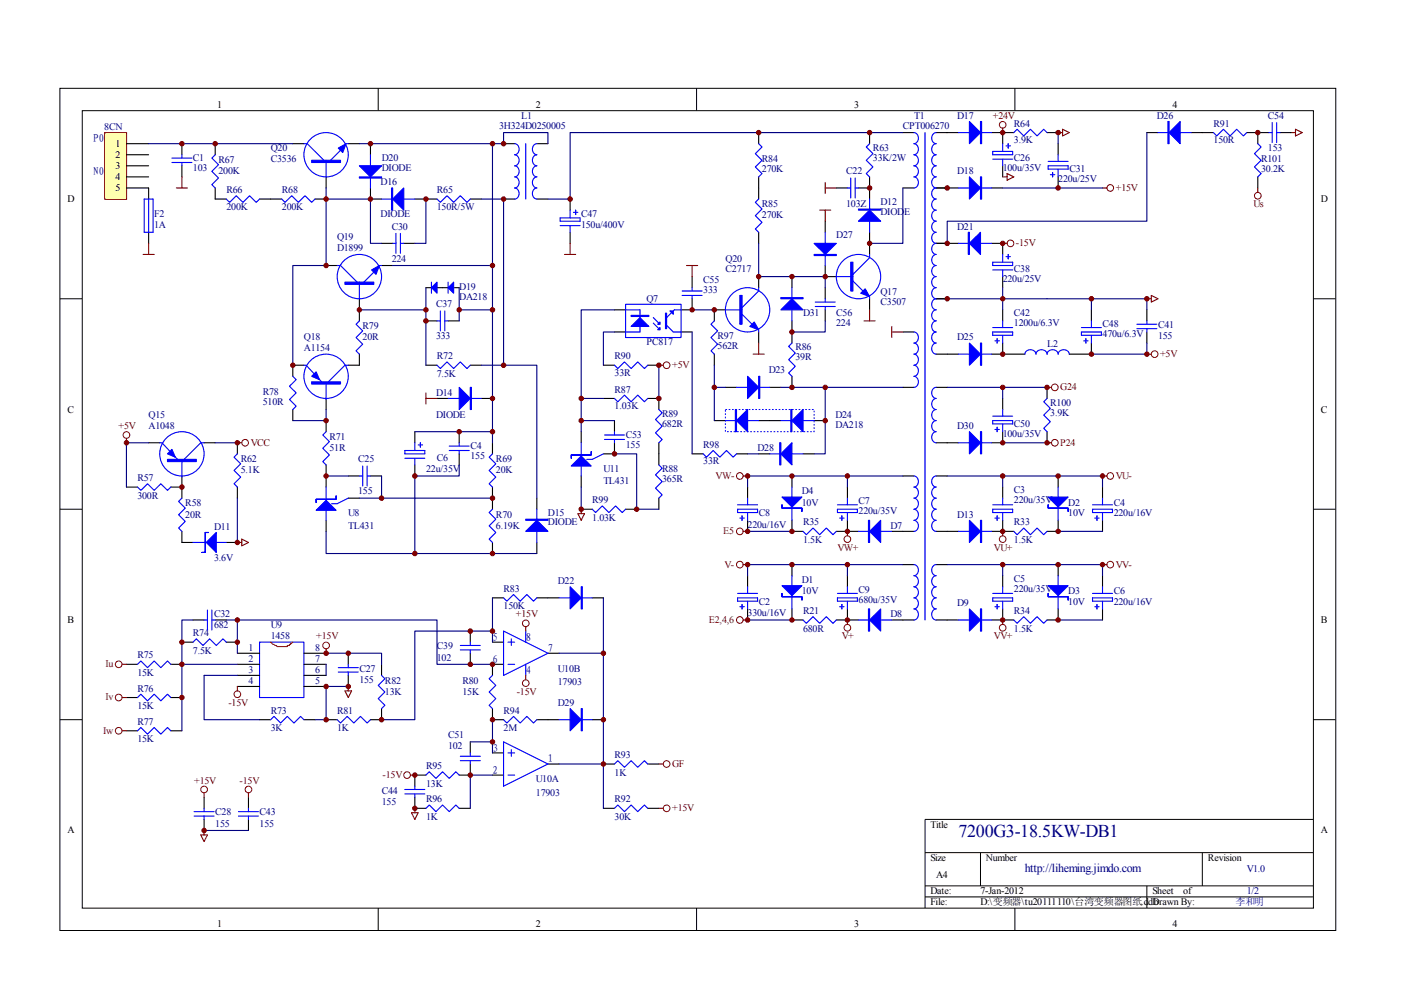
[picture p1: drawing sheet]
<svg xmlns="http://www.w3.org/2000/svg" width="297mm" height="210mm" viewBox="0 0 297 210" stroke-linecap="round" stroke-linejoin="round" font-family="sans-serif">
<g fill="none" stroke="#000" stroke-width=".21">
<path d="M12.7 18.7h270.5v178.6h-270.5zM80.2 18.7v4.7M147.7 18.7v4.7M215.2 18.7v4.7M17.4 23.5h261.1v169h-261.1zM12.7 63.3h4.7M278.4 63.3h4.7M12.7 108h4.7M278.4 108h4.7M12.7 152.6h4.7M278.4 152.6h4.7M278.4 173.7h-82.3v18.8"/>
<path d="M80.2 192.5v4.7M147.7 192.5v4.7M196.1 180.8h82.3M196.1 187.8h82.3M196.1 190.2h82.3M207.9 180.8v7M215.2 192.5v4.7M243.2 187.8v4.7M254.9 180.8v7"/>
</g>
<path d="M22.3 28.2h4.5v14.1h-4.5z" fill="#ffffb0"/>
<g fill="none" stroke="#800000" stroke-width=".21">
<path d="M22.2 28.1h4.6v14.2h-4.6z"/>
<circle cx="212.6" cy="26.5" r=".71"/>
<circle cx="235.4" cy="39.9" r=".7"/>
<circle cx="214.2" cy="51.6" r=".71"/>
<circle cx="266.7" cy="41.5" r=".71"/>
<circle cx="141.3" cy="77.4" r=".71"/>
<circle cx="244.8" cy="75.1" r=".71"/>
<circle cx="26.8" cy="92.2" r=".71"/>
<circle cx="52" cy="93.9" r=".71"/>
<circle cx="223.6" cy="82.1" r=".71"/>
<circle cx="223.6" cy="93.9" r=".7"/>
<circle cx="156.9" cy="112.7" r=".71"/>
<circle cx="156.9" cy="100.9" r=".7"/>
<circle cx="156.9" cy="119.7" r=".7"/>
<circle cx="179.7" cy="114.3" r=".71"/>
<circle cx="212.6" cy="114.3" r=".71"/>
<circle cx="235.4" cy="100.9" r=".7"/>
<circle cx="235.4" cy="119.7" r=".7"/>
<circle cx="69.1" cy="136.9" r=".71"/>
<circle cx="111.5" cy="132.2" r=".71"/>
<circle cx="156.9" cy="131.5" r=".7"/>
<circle cx="179.7" cy="133.1" r=".71"/>
<circle cx="212.6" cy="133.1" r=".71"/>
<circle cx="25.2" cy="140.8" r=".71"/>
<circle cx="25.2" cy="147.9" r=".71"/>
<circle cx="25.2" cy="154.9" r=".71"/>
<circle cx="50.3" cy="147.2" r=".71"/>
<circle cx="111.5" cy="144.8" r=".7"/>
<circle cx="43.3" cy="167.4" r=".71"/>
<circle cx="52.7" cy="167.4" r=".7"/>
<circle cx="86.3" cy="164.3" r=".71"/>
<circle cx="141.3" cy="162" r=".71"/>
<circle cx="141.3" cy="171.4" r=".71"/>
</g>
<g fill="none" stroke="#000" stroke-width=".23">
<path d="M26.8 30.5h4.7M26.8 32.8h4.7M26.8 35.2h4.7M26.8 37.5h4.7M26.8 39.9h4.7v2.3M38.6 30.5v2.3M38.6 35.2v2.3M45.6 30.5v2.3M45.6 39.9v2.3h2.4M62.1 30.5h2.3M69.1 37.5v2.4M73.8 30.5h2.4"/>
<path d="M78.5 39.9v2.3h2.4M78.5 30.5v2.3M106.8 30.5h2.3M113.8 30.5h2.4M160.9 28.1v2.4M160.9 37.5v4.7M177.3 39.9h2.4M182 39.9h2.4M184.4 28.1v2.4M184.4 37.5v4.7M191.4 39.9h2.4M191.4 28.1h2.4"/>
<path d="M198.5 39.9h4.7M198.5 28.1h4.7M210.2 39.9h2.4M210.2 28.1h4.7M212.6 28.1v2.4M212.6 35.2v2.3M222 28.1h2.3M224.3 30.5v2.3M224.3 37.5v2.4M243.2 28.1h2.3M252.6 28.1h4.7M264.3 28.1h4.7"/>
<path d="M266.7 28.1v2.4M266.7 37.5v2.4M271.4 28.1h2.3M31.5 49.3v2.3M55 42.2h4.7M66.8 42.2h2.3M69.1 56.3h2.4M80.9 56.3h2.3M80.9 51.6h2.3M85.6 51.6h2.4M88 42.2h4.7M99.7 42.2h2.4"/>
<path d="M106.8 42.2h2.3M113.8 42.2h2.4M120.9 42.2v2.4M120.9 49.3v2.3M146.7 58.6v2.4M160.9 49.3v2.3M160.9 58.6v2.4M167.9 58.6v2.4M175 56.3v2.3h2.3M175 46.9v2.4M184.4 49.3v4.6M198.5 51.6h4.7"/>
<path d="M210.2 51.6h2.4v2.3M212.6 58.6v2.4M64.4 77.4h-2.3v2.4M76.2 63.3v4.7M76.2 75.1v2.3h-2.4M90.3 77.4h2.4M90.3 61h1.2M90.3 68h2.4M92.7 61h2.3M95 68h2.4M96.2 61h1.2M99.7 77.4h2.4"/>
<path d="M127.9 77.4h2.4M130.3 70.4h2.3M130.3 65.7h2.3M137.3 77.4h2.4M144.4 70.4h2.3M146.7 63.3v2.4h-2.3M151.4 75.1v2.3M153.8 65.7h-2.4v2.3M160.9 70.4v2.3M167.9 68v4.7M167.9 79.8v2.3M175 61v2.3"/>
<path d="M175 65.7v2.3M184.4 63.3v2.4M191.4 70.4h2.4M198.5 63.3h2.3M198.5 75.1h4.7M210.2 75.1h7.1M212.6 65.7v2.3M212.6 72.7v2.4M231.4 72.7v2.4h-4.7M231.4 65.7v2.3M243.2 65.7v2.3M243.2 70.4v2.3"/>
<path d="M31.5 93.9h2.4M43.3 93.9h2.3M50.3 93.9v2.3M62.1 86.8v2.4M69.1 84.5v2.3M69.1 89.2v2.3M69.1 98.6v4.7M88 91.5v2.4M88 98.6v2.3M92.7 84.5h2.3M97.4 91.5v2.4M97.4 96.2v2.4"/>
<path d="M102.1 84.5h2.3M104.4 93.9v2.3M123.2 91.5v2.4M127.9 84.5h2.4M130.3 93.9v2.3h-2.4M130.3 89.2v2.3M137.3 84.5h2.4v2.3M139.7 93.9v4.7M146.7 96.2h2.4M151.4 89.2h2.4M153.8 82.1h2.4M156.2 96.2h2.3"/>
<path d="M160.9 89.2h4.7M160.9 96.2h2.3M163.2 82.1h2.4M170.3 96.2h2.3M172.6 89.2h2.4M191.4 82.1h2.4M198.5 82.1h2.3M198.5 93.9h4.7M212.6 91.5v2.4h-2.4M212.6 84.5v2.3M222 82.1v2.4M222 91.5v2.4"/>
<path d="M26.8 103.3h2.4M36.2 103.3h2.4M38.6 100.9v4.7M38.6 112.7v2.3h2.3M48 115h2.3M50.3 103.3v2.3M69.1 110.3v2.4M73.8 105.6h2.4M73.8 100.9h2.4M78.5 100.9h2.4M104.4 103.3v4.7M104.4 115v2.4"/>
<path d="M113.8 105.6v2.4M113.8 115v2.4M123.2 100.9v2.4M123.2 108h2.4M132.6 108h2.4M139.7 105.6v2.4M158.5 103.3v2.3M158.5 110.3v2.4M167.9 110.3v2.4h2.4M167.9 100.9v2.4M167.9 119.7v2.4M177.3 112.7h4.7"/>
<path d="M179.7 103.3v2.3M179.7 110.3v2.4M189.1 112.7h4.7M191.4 100.9h2.4M191.4 119.7h2.4M198.5 100.9h2.3M198.5 112.7h4.7M198.5 119.7h2.3M210.2 112.7h4.7M212.6 103.3v2.3M212.6 110.3v2.4M224.3 110.3v2.4h-2.3"/>
<path d="M224.3 100.9v2.4M224.3 119.7v2.4M233.8 103.3v2.3M233.8 110.3v2.4M38.6 136.2h2.3M40.9 131.5h2.4M45.6 131.5h2.4M48 136.2h2.3M50.3 138.5h4.7M64.4 138.5h4.7M73.8 138.5v2.4M99.7 133.8v2.4"/>
<path d="M99.7 138.5v2.4M104.4 136.2h2.4M104.4 126.8h2.4M113.8 126.8h4.7M116.2 138.5h2.3M125.6 126.8h2.3M158.5 122.1v2.3M158.5 129.1v2.4M167.9 129.1v2.4h2.4M177.3 131.5h4.7M179.7 122.1v2.3M179.7 129.1v2.4"/>
<path d="M189.1 131.5h4.7M198.5 131.5h4.7M210.2 131.5h4.7M212.6 122.1v2.3M212.6 129.1v2.4M224.3 129.1v2.4h-2.3M233.8 122.1v2.3M233.8 129.1v2.4M26.8 140.9h2.4M26.8 147.9h2.4M26.8 154.9h2.4M36.2 140.9h2.4"/>
<path d="M36.2 147.9h2.4M36.2 154.9h2.4M50.3 140.9h4.7M50.3 143.2h4.7M50.3 145.5h4.7M55 152.6h2.4M64.4 140.9h4.7M64.4 143.2h4.7M64.4 145.5h4.7M64.4 152.6h2.4M69.1 152.6h2.4M73.8 143.2v2.3"/>
<path d="M80.9 150.2v2.4h-2.4M80.9 140.9v2.3M99.7 157.3v2.3M104.4 150.2v2.4h2.4M104.4 159.6h2.4M106.8 140.9h-2.4v2.3M113.8 152.6h4.7M125.6 152.6h2.3M43.3 169v2.4M43.3 173.7v2.4M52.7 169v2.4M52.7 173.7v2.4"/>
<path d="M88 169v2.4h2.3M90.3 164.3h-2.3v2.4M97.4 171.4h2.3M99.7 162v2.3h-2.3M104.4 164.3h2.4M116.2 162h2.3M127.9 162h2.4M127.9 171.4h2.4M137.3 162h2.4M137.3 171.4h2.4"/>
</g>
<g fill="none" stroke="#00f" stroke-width=".23">
<path d="M36.4 33.5h4.3M36.4 34.5h4.3M38.6 32.8v.7M38.6 34.5v.7M45.6 32.8l-.7 .7 1.4 1.4-1.4 1.4 1.4 1.4-1.4 1.5 .7 .7M64.4 30.5h.7l3.6 3.5M69.1 34v3.5M72.2 31.9l-2.1 2.1M73.4 30.5h.4M78.5 32.8v7.1M109.1 30.5a1.2 1.2 0 0 1 1 1.1 1.2 1.2 0 0 1-1 1.2 1.2 1.2 0 0 1 1 1.2 1.2 1.2 0 0 1-1 1.2 1.2 1.2 0 0 1 1 1.1 1.2 1.2 0 0 1-1 1.2 1.2 1.2 0 0 1 1 1.2 1.2 1.2 0 0 1-1 1.2 1.2 1.2 0 0 1 1 1.1 1.2 1.2 0 0 1-1 1.2M111.5 30.5v11.7"/>
<path d="M113.8 30.5a1.21 1.21 0 0 0-.9 1.1 1.21 1.21 0 0 0 .9 1.2 1.2 1.2 0 0 0-.9 1.2 1.2 1.2 0 0 0 .9 1.2 1.2 1.2 0 0 0-.9 1.1 1.2 1.2 0 0 0 .9 1.2 1.2 1.2 0 0 0-.9 1.2 1.2 1.2 0 0 0 .9 1.2 1.2 1.2 0 0 0-.9 1.1 1.2 1.2 0 0 0 .9 1.2M160.9 30.5l.7 .7-1.5 1.4 1.5 1.4-1.5 1.4 1.5 1.4-.7 .7M179.7 39.9h.7M180.4 37.7v4.3M181.3 39.9h.7M181.3 37.7v4.3M184.4 30.5l-.7 .7 1.4 1.4-1.4 1.4 1.4 1.4-1.4 1.4 .7 .7M193.8 28.1a1.2 1.2 0 0 1 .9 1.2 1.2 1.2 0 0 1-.9 1.2 1.2 1.2 0 0 1 .9 1.1 1.2 1.2 0 0 1-.9 1.2 1.2 1.2 0 0 1 .9 1.2 1.2 1.2 0 0 1-.9 1.2 1.2 1.2 0 0 1 .9 1.1 1.2 1.2 0 0 1-.9 1.2 1.2 1.2 0 0 1 .9 1.2 1.2 1.2 0 0 1-.9 1.2M196.1 28.1v103.4M198.5 28.1a1.2 1.2 0 0 0-1 1.2 1.2 1.2 0 0 0 1 1.2 1.21 1.21 0 0 0-1 1.1 1.21 1.21 0 0 0 1 1.2 1.2 1.2 0 0 0-1 1.2 1.2 1.2 0 0 0 1 1.2 1.2 1.2 0 0 0-1 1.1 1.2 1.2 0 0 0 1 1.2 1.2 1.2 0 0 0-1 1.2 1.2 1.2 0 0 0 1 1.2 1.2 1.2 0 0 0-1 1.1 1.2 1.2 0 0 0 1 1.2 1.2 1.2 0 0 0-1 1.2 1.2 1.2 0 0 0 1 1.2 1.2 1.2 0 0 0-1 1.1 1.2 1.2 0 0 0 1 1.2 1.21 1.21 0 0 0-1 1.2 1.21 1.21 0 0 0 1 1.2 1.2 1.2 0 0 0-1 1.1 1.2 1.2 0 0 0 1 1.2 1.2 1.2 0 0 0-1 1.2 1.2 1.2 0 0 0 1 1.1 1.2 1.2 0 0 0-1 1.2 1.2 1.2 0 0 0 1 1.2 1.2 1.2 0 0 0-1 1.2 1.2 1.2 0 0 0 1 1.1 1.2 1.2 0 0 0-1 1.2 1.2 1.2 0 0 0 1 1.2 1.2 1.2 0 0 0-1 1.2 1.2 1.2 0 0 0 1 1.1 1.2 1.2 0 0 0-1 1.2 1.2 1.2 0 0 0 1 1.2M203.2 39.9h7M203.2 28.1h7"/>
<path d="M210.5 32.1h4.2v.7h-4.2zM210.5 33.7h4.2M212.6 30.5v1.6M212.6 33.7v1.5M213.3 30.9h.9M213.8 30.5v.9M214.9 28.1l.7-.7 1.5 1.4 1.4-1.4 1.4 1.4 1.4-1.4 .7 .7M222.2 35.2h4.3v.7h-4.3zM222.2 34.2h4.3M222.7 37h.9M223.2 36.6v.9M224.3 32.8v1.4"/>
<path d="M224.3 35.9v1.6M245.5 28.1h7.1M257.3 28.1l.7 .7 1.4-1.4 1.4 1.4 1.4-1.4 1.4 1.4 .7-.7M266.7 30.5l.7 .7-1.4 1.4 1.4 1.4-1.4 1.4 1.4 1.4-.7 .7M269 28.1h.7M269.7 26v4.2M270.7 28.1h.7M270.7 26v4.2M30.6 42.2h1.9v7.1h-1.9zM31.5 42.2v7.1M48 42.2l.7 .7 1.4-1.4 1.4 1.4 1.4-1.4 1.4 1.4 .7-.7M59.7 42.2l.7 .7 1.4-1.4 1.5 1.4 1.4-1.4 1.4 1.4 .7-.7"/>
<path d="M71.5 56.3h.7l3.5 3.5M76.2 59.8v3.5M79.3 57.7l-2.2 2.1M80.4 56.3h.5M80.9 42.2h7.1M83.2 51.6h.8M84 49.5v4.2M84.9 51.6h.7M84.9 49.5v4.2M91.5 59.8v2.4M92.7 42.2l.7 .7 1.4-1.4 1.4 1.4 1.4-1.4 1.4 1.4 .7-.7M95 59.8v2.4"/>
<path d="M118.8 46.2h4.2v.7h-4.2zM118.8 47.8h4.2M120.9 44.6v1.6M120.9 47.8v1.5M121.6 45h.9M122.1 44.6v.9M160.9 42.2l-.8 .7 1.5 1.4-1.5 1.4 1.5 1.4-1.5 1.4 .8 .8M175 49.3v7M177.3 58.6h3.5M180.8 59.6l2.2 2.1M184.4 53.9v.8l-3.6 3.5M184.4 42.2v7.1"/>
<path d="M203.2 51.6h7M210.5 55.6h4.2v.7h-4.2zM210.5 57.2h4.2M212.6 53.9v1.7M212.6 57.2v1.4M213.3 54.4h.9M213.8 53.9v1M62.1 79.8l.7 .7-1.4 1.4 1.4 1.4-1.4 1.4 1.4 1.4-.7 .7M64.4 77.4h.5l3.3 3.6M73.8 77.4h-.7l-3.5 3.6M76.2 68l-.7 .7 1.4 1.5-1.4 1.4 1.4 1.4-1.4 1.4 .7 .7M92.7 77.4l.7 .7 1.4-1.4 1.4 1.4 1.4-1.4 1.4 1.4 .7-.7"/>
<path d="M92.7 68h.7M93.4 65.9v4.3M94.3 68h.7M94.3 65.9v4.3M130.3 77.4l.7 .7 1.4-1.4 1.4 1.4 1.4-1.4 1.4 1.4 .7-.7M132.6 64.5h11.8v7.1h-11.8zM132.6 65.7h3.1v4.7h-3.1M138.5 67.3l1.4 1.4M138.5 68.5l1.4 1.4M141.3 69l1.4 1.4h1.7M144.4 65.7h-1.4l-1.7 1.6M144.6 62.6h4.3"/>
<path d="M144.6 61.7h4.3M146.7 61v.7M146.7 62.6v.7M151.4 68l-.7 .7 1.5 1.5-1.5 1.4 1.5 1.4-1.5 1.4 .7 .7M153.8 65.7h3.5M157.3 66.6l2.1 2.1M160.9 61v.7l-3.6 3.5M160.9 69.9v.5M167.9 72.7l-.7 .7 1.4 1.5-1.4 1.4 1.4 1.4-1.4 1.4 .7 .7M167.9 61v7M172.8 64h4.3M172.8 65h4.3"/>
<path d="M175 63.3v.7M175 65v.7M184.4 62.9v.4M193.8 70.4a1.2 1.2 0 0 1 .9 1.2 1.2 1.2 0 0 1-.9 1.1 1.2 1.2 0 0 1 .9 1.2 1.2 1.2 0 0 1-.9 1.2 1.2 1.2 0 0 1 .9 1.2 1.2 1.2 0 0 1-.9 1.1 1.2 1.2 0 0 1 .9 1.2 1.2 1.2 0 0 1-.9 1.2 1.2 1.2 0 0 1 .9 1.2 1.2 1.2 0 0 1-.9 1.1M198.5 65.7a1.2 1.2 0 0 0-1 1.2 1.2 1.2 0 0 0 1 1.1 1.2 1.2 0 0 0-1 1.2 1.2 1.2 0 0 0 1 1.2 1.2 1.2 0 0 0-1 1.2 1.2 1.2 0 0 0 1 1.1 1.2 1.2 0 0 0-1 1.2 1.2 1.2 0 0 0 1 1.2M203.2 75.1h7M210.5 70.4h4.2v.7h-4.2zM210.5 69.5h4.2M210.9 72.3h1M211.4 71.8v.9M212.6 68v1.5M212.6 71.1v1.6"/>
<path d="M217.3 75.1a1.21 1.21 0 0 1 1.2-.9 1.21 1.21 0 0 1 1.1 .9 1.21 1.21 0 0 1 1.2-.9 1.21 1.21 0 0 1 1.2 .9 1.2 1.2 0 0 1 1.2-.9 1.2 1.2 0 0 1 1.1 .9 1.21 1.21 0 0 1 1.2-.9 1.21 1.21 0 0 1 1.2 .9M229.3 70.4h4.2v.7h-4.2zM229.3 69.5h4.2M229.8 72.3h.9M230.2 71.8v.9M231.4 68v1.5M231.4 71.1v1.6M241 68.7h4.3M241 69.7h4.3M243.2 68v.7M243.2 69.7v.7M33.9 93.9h.4l3.3 3.5"/>
<path d="M38.6 97.9v3.3M43.3 93.9h-.7l-3.6 3.5M50.3 96.2l-.7 .7 1.4 1.4-1.4 1.4 1.4 1.5-1.4 1.4 .7 .7M69.1 91.5l-.7 .7 1.4 1.4-1.4 1.5 1.4 1.4-1.4 1.4 .7 .7M69.1 81.4v3.3M76.9 98.8v4.2M77.8 98.8v4.2M85.8 95.5h4.3v.7h-4.3zM85.8 97.2h4.3M88 93.9v1.6M88 97.2v1.4M88.7 94.3h.9"/>
<path d="M89.1 93.9v.9M95 84.5h7.1M95.2 95.5h4.3M95.2 94.6h4.3M97.4 93.9v.7M97.4 95.5v.7M104.4 96.2l-.7 .7 1.4 1.4-1.4 1.4 1.4 1.5-1.4 1.4 .7 .7M123.2 93.9v7M127.9 96.2l-2.3 1.2h-1.2M128.2 93.2h4.2M128.2 92.2h4.2M130.3 84.5l.7 .7 1.4-1.4 1.4 1.4 1.4-1.4 1.4 1.4 .7-.7"/>
<path d="M130.3 91.5v.7M130.3 93.2v.7M139.7 86.8l.7 .7-1.4 1.4 1.4 1.5-1.4 1.4 1.4 1.4-.7 .7M139.7 98.6l.7 .7-1.4 1.4 1.4 1.4-1.4 1.4 1.4 1.4-.7 .7M149.1 96.2l.7 .7 1.4-1.4 1.4 1.4 1.4-1.4 1.4 1.4 .8-.7M153.8 89.2h7.1M156.2 82.1h7M163.2 96.2h7.1M165.6 89.2h7M198.5 82.1a1.2 1.2 0 0 0-1 1.2 1.2 1.2 0 0 0 1 1.2 1.2 1.2 0 0 0-1 1.2 1.2 1.2 0 0 0 1 1.1 1.2 1.2 0 0 0-1 1.2 1.2 1.2 0 0 0 1 1.2 1.2 1.2 0 0 0-1 1.2 1.2 1.2 0 0 0 1 1.1 1.2 1.2 0 0 0-1 1.2 1.2 1.2 0 0 0 1 1.2M203.2 93.9h7M210.5 89.2h4.2v.7h-4.2z"/>
<path d="M210.5 88.2h4.2M210.9 91.1h1M211.4 90.6v.9M212.6 86.8v1.4M212.6 89.9v1.6M222 84.5l-.7 .7 1.4 1.4-1.4 1.4 1.4 1.4-1.4 1.4 .7 .7M29.2 103.3l.7 .7 1.4-1.4 1.4 1.4 1.4-1.4 1.4 1.4 .7-.7M38.6 105.6l-.7 .7 1.4 1.4-1.4 1.4 1.4 1.5-1.4 1.4 .7 .7M40.9 115h7.1M69.1 103.3v7M73.8 105.6l-2.3 1.2h-1.2M76.2 100.9h.7"/>
<path d="M77.8 100.9h.7M104.4 108l-.7 .7 1.4 1.4-1.4 1.4 1.4 1.4-1.4 1.4 .7 .7M113.8 108v7M125.6 108l.7 .7 1.4-1.4 1.4 1.4 1.4-1.4 1.4 1.4 .7-.7M156.4 107h4.2M156.4 108h4.2v.7h-4.2zM156.9 109.8h.9M157.3 109.4v.9M158.5 105.6v1.4M158.5 108.7v1.6M167.9 103.3v7M170.3 112.7l.7 .7 1.4-1.4 1.4 1.4 1.4-1.4 1.4 1.4 .7-.7"/>
<path d="M177.6 107h4.2M177.6 108h4.2v.7h-4.2zM178 109.8h1M178.5 109.4v.9M179.7 105.6v1.4M179.7 108.7v1.6M182 112.7h7.1M193.8 119.7a1.2 1.2 0 0 1 .9 1.2 1.2 1.2 0 0 1-.9 1.2 1.2 1.2 0 0 1 .9 1.1 1.2 1.2 0 0 1-.9 1.2 1.2 1.2 0 0 1 .9 1.2 1.2 1.2 0 0 1-.9 1.2M193.8 100.9a1.2 1.2 0 0 1 .9 1.2 1.2 1.2 0 0 1-.9 1.2 1.2 1.2 0 0 1 .9 1.1 1.2 1.2 0 0 1-.9 1.2 1.2 1.2 0 0 1 .9 1.2 1.2 1.2 0 0 1-.9 1.2 1.2 1.2 0 0 1 .9 1.1 1.2 1.2 0 0 1-.9 1.2 1.2 1.2 0 0 1 .9 1.2 1.2 1.2 0 0 1-.9 1.2M198.5 100.9a1.2 1.2 0 0 0-1 1.2 1.2 1.2 0 0 0 1 1.2 1.2 1.2 0 0 0-1 1.1 1.2 1.2 0 0 0 1 1.2 1.2 1.2 0 0 0-1 1.2 1.2 1.2 0 0 0 1 1.2 1.21 1.21 0 0 0-1 1.1 1.21 1.21 0 0 0 1 1.2 1.2 1.2 0 0 0-1 1.2 1.2 1.2 0 0 0 1 1.2M198.5 119.7a1.2 1.2 0 0 0-1 1.2 1.2 1.2 0 0 0 1 1.2 1.2 1.2 0 0 0-1 1.1 1.2 1.2 0 0 0 1 1.2 1.2 1.2 0 0 0-1 1.2 1.2 1.2 0 0 0 1 1.2M203.2 112.7h7"/>
<path d="M210.5 108h4.2v.7h-4.2zM210.5 107h4.2M210.9 109.8h1M211.4 109.4v.9M212.6 105.6v1.4M212.6 108.7v1.6M214.9 112.7l.7 .7 1.5-1.4 1.4 1.4 1.4-1.4 1.4 1.4 .7-.7M224.3 103.3v7M231.6 107h4.3M231.6 108h4.3v.7h-4.3zM232.1 109.8h.9M232.6 109.4v.9"/>
<path d="M233.8 105.6v1.4M233.8 108.7v1.6M40.9 136.2l.7-.8 1.4 1.5 1.4-1.5 1.5 1.5 1.4-1.5 .7 .8M43.3 131.5h.7M44 129.3v4.3M44.9 131.5h.7M44.9 129.3v4.3M55 136.2h9.4v11.7h-9.4zM97.6 136.9h4.2M97.6 137.8h4.2M99.7 136.2v.7M99.7 137.8v.7"/>
<path d="M106.8 126.8l.7 .7 1.4-1.4 1.4 1.4 1.4-1.4 1.4 1.4 .7-.7M106.8 133.8l9.4 4.7-9.4 4.7zM107.7 136.2h1.4M108.4 135.4v1.5M111.5 133.8v2.4M118.5 126.8h7.1M156.4 125.8h4.2M156.4 126.8h4.2v.7h-4.2zM156.9 128.6h.9M157.3 128.2v.9M158.5 124.4v1.4M158.5 127.5v1.6"/>
<path d="M167.9 122.1v7M170.3 131.5l.7 .7 1.4-1.4 1.4 1.4 1.4-1.4 1.4 1.4 .7-.7M177.6 125.8h4.2M177.6 126.8h4.2v.7h-4.2zM178 128.6h1M178.5 128.2v.9M179.7 124.4v1.4M179.7 127.5v1.6M182 131.5h7.1M193.8 126.8a1.2 1.2 0 0 1 .9 1.1 1.2 1.2 0 0 1-.9 1.2 1.2 1.2 0 0 1 .9 1.2 1.2 1.2 0 0 1-.9 1.2M198.5 126.8a1.2 1.2 0 0 0-1 1.1 1.2 1.2 0 0 0 1 1.2 1.2 1.2 0 0 0-1 1.2 1.2 1.2 0 0 0 1 1.2M203.2 131.5h7"/>
<path d="M210.5 126.8h4.2v.7h-4.2zM210.5 125.8h4.2M210.9 128.6h1M211.4 128.2v.9M212.6 124.4v1.4M212.6 127.5v1.6M214.9 131.5l.7 .7 1.5-1.4 1.4 1.4 1.4-1.4 1.4 1.4 .7-.7M224.3 122.1v7M231.6 125.8h4.3M231.6 126.8h4.3v.7h-4.3zM232.1 128.6h.9M232.6 128.2v.9"/>
<path d="M233.8 124.4v1.4M233.8 127.5v1.6M29.2 140.9l.7-.8 1.4 1.5 1.4-1.5 1.4 1.5 1.4-1.5 .7 .8M29.2 147.9l.7-.7 1.4 1.4 1.4-1.4 1.4 1.4 1.4-1.4 .7 .7M29.2 154.9l.7-.7 1.4 1.4 1.4-1.4 1.4 1.4 1.4-1.4 .7 .7M57.4 152.6l.7-.7 1.4 1.4 1.4-1.4 1.4 1.4 1.4-1.4 .7 .7M71.5 152.6l.7 .7 1.4-1.4 1.4 1.4 1.4-1.4 1.4 1.4 .7-.7M71.7 142.5h4.3M71.7 141.6h4.3M73.8 140.9v.7M73.8 142.5v.7M80.9 143.2l.7 .7-1.4 1.4 1.4 1.4-1.4 1.4 1.4 1.4-.7 .7"/>
<path d="M99.7 159.6v.7M104.4 143.2l-.7 .7 1.4 1.4-1.4 1.4 1.4 1.4-1.4 1.4 .7 .7M106.8 152.6l.7 .7 1.4-1.4 1.4 1.4 1.4-1.4 1.4 1.4 .7-.7M106.8 157.3l9.4 4.7-9.4 4.7zM107.7 140.9h1.4M107.7 159.6h1.4M108.4 158.9v1.4M111.5 140.9v2.3M118.5 152.6h7.1M41.2 173h4.2M41.2 172.1h4.2M43.3 171.4v.7"/>
<path d="M43.3 173v.7M50.6 173h4.2M50.6 172.1h4.2M52.7 171.4v.7M52.7 173v.7M85.8 168.3h4.3M85.8 167.4h4.3M88 166.7v.7M88 168.3v.7M90.3 164.3l.7-.7 1.4 1.4 1.4-1.4 1.4 1.4 1.5-1.4 .7 .7M90.3 171.4l.7-.7 1.4 1.4 1.4-1.4 1.4 1.4 1.5-1.4 .7 .7M97.6 160.3h4.2"/>
<path d="M97.6 161.3h4.2M99.7 161.3v.7M107.7 164.3h1.4M130.3 162l.7-.7 1.4 1.4 1.4-1.4 1.4 1.4 1.4-1.4 .7 .7M130.3 171.4l.7-.7 1.4 1.4 1.4-1.4 1.4 1.4 1.4-1.4 .7 .7"/>
<circle cx="69.1" cy="32.8" r="4.7"/>
<circle cx="76.2" cy="58.6" r="4.7"/>
<circle cx="182" cy="58.6" r="4.7"/>
<circle cx="69.1" cy="79.8" r="4.7"/>
<circle cx="158.5" cy="65.7" r="4.7"/>
<circle cx="38.6" cy="96.2" r="4.7"/>
</g>
<g fill="#00f" stroke="#00f" stroke-width=".23">
<path d="M71.7 31.4l1.7-.9-.7 1.8z"/>
<path d="M78.8 57.2l1.6-.9-.7 1.9z"/>
<path d="M67 78.8l.7 1.7-1.6-.7z"/>
<path d="M76.2 35.2h4.7l-2.4 2.3z"/>
<path d="M85.6 39.9v4.7l-2.4-2.4z"/>
<path d="M67 108.2l2.1-2.1 2.2 2.1z"/>
<path d="M95 61l1.2-1.2v2.4z"/>
<path d="M91.5 61l1.2-1.2v2.4z"/>
<path d="M111.5 112.7l2.3-2.4 2.4 2.4z"/>
<path d="M97.4 82.1l2.3 2.4-2.3 2.3z"/>
<path d="M182.5 62.2l.9-1 1 1.7z"/>
<path d="M159 69.2l.9-.9 1 1.6z"/>
<path d="M182 46.9l2.4-2.3 2.3 2.3z"/>
<path d="M172.6 51.6h4.7l-2.3 2.3z"/>
<path d="M158.5 86.8v4.7l-2.3-2.3z"/>
<path d="M165.6 65.7l2.3-2.4 2.4 2.4z"/>
<path d="M170.3 86.8v4.7l-2.4-2.3z"/>
<path d="M158.5 79.8l2.4 2.3-2.4 2.4z"/>
<path d="M165.6 96.2l2.3-2.3v4.7z"/>
<path d="M135.7 67.3l1.9 1.9h-3.8z"/>
<path d="M139.5 69.9l.4-.4v.4z"/>
<path d="M139.9 68.3v.4h-.4z"/>
<path d="M142 65.9h.7v.7z"/>
<path d="M121.1 98.8l2.1-2.1 2.1 2.1z"/>
<path d="M184.4 112.7l2.3-2.4v4.7z"/>
<path d="M184.4 131.5l2.3-2.4v4.7z"/>
<path d="M205.5 25.8l2.4 2.3-2.4 2.4z"/>
<path d="M205.5 37.5l2.4 2.4-2.4 2.3z"/>
<path d="M205.5 72.7l2.4 2.4-2.4 2.3z"/>
<path d="M205.5 51.6l2.4-2.3v4.6z"/>
<path d="M205.5 91.5l2.4 2.4-2.4 2.3z"/>
<path d="M205.5 110.3l2.4 2.4-2.4 2.3z"/>
<path d="M205.5 129.1l2.4 2.4-2.4 2.3z"/>
<path d="M247.9 28.1l2.3-2.3v4.7z"/>
<path d="M165.8 105.4h4.2l-2.1 2.1z"/>
<path d="M165.8 124.2h4.2l-2.1 2.1z"/>
<path d="M222.2 105.4h4.3l-2.2 2.1z"/>
<path d="M222.2 124.2h4.3l-2.2 2.1z"/>
<path d="M36.4 95.3l.8 1.6-1.7-.7z"/>
<path d="M43.7 115l2.2-2.1v4.2z"/>
<path d="M120.9 124.4l2.3 2.4-2.3 2.3z"/>
<path d="M120.9 150.2l2.3 2.4-2.3 2.3z"/>
<path d="M66.1 34h6.1v.5h-6.1z" fill-rule="evenodd"/>
<path d="M73.1 59.8h6.2v.5h-6.2z" fill-rule="evenodd"/>
<path d="M66.1 81h6.1v.4h-6.1z" fill-rule="evenodd"/>
<path d="M76.2 37.5h4.7v.2h-4.7z" fill-rule="evenodd"/>
<path d="M83 39.9h.2v4.7h-.2z" fill-rule="evenodd"/>
<path d="M67 105.9v.7v-.7h4.3v-.8v.8z" fill-rule="evenodd"/>
<path d="M111.5 110.1h4.7v.2h-4.7z" fill-rule="evenodd"/>
<path d="M99.7 82.1h.2v4.7h-.2z" fill-rule="evenodd"/>
<path d="M180.4 55.6h.4v6.1h-.4z" fill-rule="evenodd"/>
<path d="M156.9 62.6h.4v6.1h-.4z" fill-rule="evenodd"/>
<path d="M182 44.3h4.7v.3h-4.7z" fill-rule="evenodd"/>
<path d="M172.6 53.9h4.7v.3h-4.7z" fill-rule="evenodd"/>
<path d="M155.9 86.8h.3v4.7h-.3z" fill-rule="evenodd"/>
<path d="M165.6 63.1h4.7v.2h-4.7z" fill-rule="evenodd"/>
<path d="M167.7 86.8h.2v4.7h-.2z" fill-rule="evenodd"/>
<path d="M160.9 79.8h.2v4.7h-.2z" fill-rule="evenodd"/>
<path d="M165.3 93.9h.3v4.7h-.3z" fill-rule="evenodd"/>
<path d="M133.8 66.9h3.8v.2h-3.8z" fill-rule="evenodd"/>
<path d="M141.1 66.4h.2v3.3h-.2z" fill-rule="evenodd"/>
<path d="M121.1 96.5v.7v-.7h4.2v-.7v.7z" fill-rule="evenodd"/>
<path d="M184.1 110.3h.3v4.7h-.3z" fill-rule="evenodd"/>
<path d="M184.1 129.1h.3v4.7h-.3z" fill-rule="evenodd"/>
<path d="M207.9 25.8h.2v4.7h-.2z" fill-rule="evenodd"/>
<path d="M207.9 37.5h.2v4.7h-.2z" fill-rule="evenodd"/>
<path d="M207.9 72.7h.2v4.7h-.2z" fill-rule="evenodd"/>
<path d="M205.3 49.3h.2v4.6h-.2z" fill-rule="evenodd"/>
<path d="M207.9 91.5h.2v4.7h-.2z" fill-rule="evenodd"/>
<path d="M207.9 110.3h.2v4.7h-.2z" fill-rule="evenodd"/>
<path d="M207.9 129.1h.2v4.7h-.2z" fill-rule="evenodd"/>
<path d="M247.6 25.8h.3v4.7h-.3z" fill-rule="evenodd"/>
<path d="M165.8 107v.7h4.2v.7v-.7h-4.2z" fill-rule="evenodd"/>
<path d="M165.8 125.8v.7h4.2v.7v-.7h-4.2z" fill-rule="evenodd"/>
<path d="M222.2 107v.7h4.3v.7v-.7h-4.3z" fill-rule="evenodd"/>
<path d="M222.2 125.8v.7h4.3v.7v-.7h-4.3z" fill-rule="evenodd"/>
<path d="M35.5 97.4h6.1v.5h-6.1z" fill-rule="evenodd"/>
<path d="M43.5 112.9h.7h-.7v4.2h-.7h.7z" fill-rule="evenodd"/>
<path d="M123.2 124.4h.3v4.7h-.3z" fill-rule="evenodd"/>
<path d="M123.2 150.2h.3v4.7h-.3z" fill-rule="evenodd"/>
</g>
<g fill="none" stroke="#000080" stroke-width=".23">
<path d="M31.5 30.5h30.6M69.1 39.9v2.3h9.4v9.4h2.4M76.2 30.5h30.6v-2.4h9.4v2.4M104.4 30.5v25.8h-21.2M191.4 28.1h-70.5v14.1h-4.7M191.4 39.9v11.7h-7M212.6 39.9h21.2M224.3 28.1v2.4M243.2 28.1v18.8h-42.4v4.7M69.1 42.2v14.1h-7v21.1M90.3 42.2v9.4h-2.3M102.1 42.2h4.7v35.2h-4.7"/>
<path d="M104.4 56.3v9.4h-7M160.9 51.6v7h14.1v2.4M76.2 65.7h14.1M90.3 61v16.4M97.4 61v7M104.4 65.7v28.2M106.8 77.4h7v28.2M130.3 70.4h-2.4v7M130.3 65.7h-7.1v25.8M139.7 77.4v7.1M146.7 65.7h4.7M146.7 70.4v25.8"/>
<path d="M151.4 77.4v11.8M175 68v2.4h-7.1M200.8 63.3h42.4v2.4M212.6 61v4.7M231.4 63.3v2.4M243.2 72.7v2.4h-11.8M31.5 93.9h-4.7v9.4M45.6 93.9h4.7M69.1 86.8v2.4h-7M88 91.5h16.4M97.4 98.6v2.3h-9.4v16.5M123.2 84.5h4.7"/>
<path d="M123.2 89.2h7.1M130.3 96.2h4.7v11.8h4.7M151.4 82.1h2.4M158.5 96.2h2.4M165.6 82.1h25.8M175 82.1v14.1h-2.4M200.8 82.1h21.2M212.6 93.9h9.4M212.6 82.1v2.4M50.3 105.6v9.4M69.1 112.7v4.7h44.7M69.1 100.9h4.7"/>
<path d="M76.2 105.6h28.2M80.9 100.9v4.7M123.2 103.3v4.7M158.5 112.7h9.4M179.7 100.9h-21.2v2.4M179.7 119.7h-21.2v2.4M191.4 100.9h-11.7v2.4M191.4 119.7h-11.7v2.4M200.8 100.9h11.8v2.4M200.8 119.7h11.8v2.4M212.6 119.7h21.2v2.4M212.6 100.9h21.2v2.4"/>
<path d="M224.3 112.7h9.5M40.9 131.5h-2.3v9.4M48 131.5h2.3v7M50.3 131.5h42.4v9.4h11.7M69.1 138.5h11.8v2.4M104.4 133.8h-16.4v18.8h-7.1M104.4 126.8v9.4M127.9 138.5v23.5h-9.4M127.9 126.8v11.7h-9.4M158.5 131.5h9.4M224.3 131.5h9.5M38.6 140.9h11.7"/>
<path d="M38.6 140.9v14M50.3 143.2h-7v9.4h11.7M69.1 140.9v2.3M73.8 145.5h-4.7v7.1h-2.3M99.7 157.3h4.7v2.3M104.4 152.6v4.7M43.3 176.1h9.4M104.4 164.3h-4.7v7.1M127.9 162v9.4"/>
</g>
<g fill="none" stroke="#800000" stroke-width=".23">
<path d="M37.4 39.9h2.3M38.6 37.5v2.4M175 39.9h2.3M175 38.7v2.3M212.6 27.2v.9M212.6 37.5h.9M213.5 36.8l1.4 .7-1.4 .7zM224.3 28.1h1M225.3 27.4l1.4 .7-1.4 .7zM233.8 39.9h.9M266.7 39.9v.9M273.7 28.1h1"/>
<path d="M274.7 27.4l1.4 .7-1.4 .7zM30.3 53.9h2.4M31.5 51.6v2.3M119.7 53.9h2.4M120.9 51.6v2.3M145.6 56.3h2.3M146.7 56.3v2.3M173.8 44.6h2.3M175 44.6v2.3M212.6 51.6h.9M139.7 77.4h.9M159.7 75.1h2.3"/>
<path d="M160.9 72.7v2.4M183.2 68h2.3M184.4 65.7v2.3M189.1 69.2v2.4M189.1 70.4h2.3M243.2 75.1h.9M243.2 63.3h.9M244.1 62.6l1.4 .7-1.4 .7zM26.8 92.9v1M50.3 93.9h1M90.3 83.3v2.4M90.3 84.5h2.4"/>
<path d="M222 93.9h.9M222 82.1h.9M50.3 115h1M51.3 114.3l1.4 .7-1.4 .7zM122.5 108.9h1.4l-.7 1.4zM123.2 108v.9M157.6 100.9h.9M157.6 119.7h.9M157.6 112.7h.9M179.7 112.7v.9M212.6 112.7v.9M233.8 100.9h.9"/>
<path d="M233.8 119.7h.9M69.1 137.6v.9M111.5 132.9v.9M157.6 131.5h.9M179.7 131.5v.9M212.6 131.5v.9M25.9 140.9h.9M25.9 147.9h.9M25.9 154.9h.9M50.3 145.5v1M73.1 146.5h1.4l-.7 1.4zM73.8 145.5v1"/>
<path d="M111.5 143.2v.9M42.6 177h1.4l-.7 1.4zM43.3 168.1v.9M43.3 176.1v.9M52.7 168.1v.9M87 164.3h1M87.2 172.3h1.5l-.7 1.4zM88 171.4v.9M139.7 171.4h.9M139.7 162h.9"/>
</g>
<g fill="#800000" stroke="#800000" stroke-width=".21">
<circle cx="76.2" cy="65.7" r=".47"/>
<circle cx="69.1" cy="56.3" r=".47"/>
<circle cx="62.1" cy="77.4" r=".47"/>
<circle cx="45.6" cy="30.5" r=".47"/>
<circle cx="69.1" cy="42.2" r=".47"/>
<circle cx="104.4" cy="117.4" r=".47"/>
<circle cx="104.4" cy="105.6" r=".47"/>
<circle cx="69.1" cy="100.9" r=".47"/>
<circle cx="69.1" cy="89.2" r=".47"/>
<circle cx="106.8" cy="30.5" r=".47"/>
<circle cx="106.8" cy="42.2" r=".47"/>
<circle cx="38.6" cy="30.5" r=".47"/>
<circle cx="78.5" cy="30.5" r=".47"/>
<circle cx="78.5" cy="42.2" r=".47"/>
<circle cx="90.3" cy="42.2" r=".47"/>
<circle cx="104.4" cy="56.3" r=".47"/>
<circle cx="104.4" cy="30.5" r=".47"/>
<circle cx="90.3" cy="68" r=".47"/>
<circle cx="90.3" cy="65.7" r=".47"/>
<circle cx="97.4" cy="65.7" r=".47"/>
<circle cx="104.4" cy="65.7" r=".47"/>
<circle cx="106.8" cy="77.4" r=".47"/>
<circle cx="80.9" cy="105.6" r=".47"/>
<circle cx="104.4" cy="84.5" r=".47"/>
<circle cx="88" cy="100.9" r=".47"/>
<circle cx="97.4" cy="91.5" r=".47"/>
<circle cx="104.4" cy="91.5" r=".47"/>
<circle cx="88" cy="117.4" r=".47"/>
<circle cx="200.8" cy="39.9" r=".47"/>
<circle cx="200.8" cy="63.3" r=".47"/>
<circle cx="175" cy="58.6" r=".47"/>
<circle cx="184.4" cy="51.6" r=".47"/>
<circle cx="151.4" cy="65.7" r=".47"/>
<circle cx="160.9" cy="58.6" r=".47"/>
<circle cx="184.4" cy="39.9" r=".47"/>
<circle cx="167.9" cy="70.4" r=".47"/>
<circle cx="167.9" cy="58.6" r=".47"/>
<circle cx="175" cy="89.2" r=".47"/>
<circle cx="184.4" cy="28.1" r=".47"/>
<circle cx="160.9" cy="28.1" r=".47"/>
<circle cx="167.9" cy="82.1" r=".47"/>
<circle cx="146.7" cy="65.7" r=".47"/>
<circle cx="175" cy="82.1" r=".47"/>
<circle cx="151.4" cy="82.1" r=".47"/>
<circle cx="130.3" cy="96.2" r=".47"/>
<circle cx="139.7" cy="77.4" r=".47"/>
<circle cx="139.7" cy="84.5" r=".47"/>
<circle cx="123.2" cy="108" r=".47"/>
<circle cx="123.2" cy="84.5" r=".47"/>
<circle cx="123.2" cy="89.2" r=".47"/>
<circle cx="179.7" cy="112.7" r=".47"/>
<circle cx="179.7" cy="131.5" r=".47"/>
<circle cx="212.6" cy="28.1" r=".47"/>
<circle cx="212.6" cy="93.9" r=".47"/>
<circle cx="212.6" cy="112.7" r=".47"/>
<circle cx="212.6" cy="131.5" r=".47"/>
<circle cx="222" cy="93.9" r=".47"/>
<circle cx="222" cy="82.1" r=".47"/>
<circle cx="233.8" cy="100.9" r=".47"/>
<circle cx="233.8" cy="119.7" r=".47"/>
<circle cx="158.5" cy="100.9" r=".47"/>
<circle cx="158.5" cy="119.7" r=".47"/>
<circle cx="224.3" cy="39.9" r=".47"/>
<circle cx="224.3" cy="28.1" r=".47"/>
<circle cx="212.6" cy="82.1" r=".47"/>
<circle cx="179.7" cy="100.9" r=".47"/>
<circle cx="179.7" cy="119.7" r=".47"/>
<circle cx="212.6" cy="100.9" r=".47"/>
<circle cx="212.6" cy="119.7" r=".47"/>
<circle cx="212.6" cy="63.3" r=".47"/>
<circle cx="167.9" cy="131.5" r=".47"/>
<circle cx="167.9" cy="112.7" r=".47"/>
<circle cx="167.9" cy="100.9" r=".47"/>
<circle cx="167.9" cy="119.7" r=".47"/>
<circle cx="158.5" cy="112.7" r=".47"/>
<circle cx="224.3" cy="112.7" r=".47"/>
<circle cx="224.3" cy="131.5" r=".47"/>
<circle cx="224.3" cy="100.9" r=".47"/>
<circle cx="224.3" cy="119.7" r=".47"/>
<circle cx="135" cy="108" r=".47"/>
<circle cx="120.9" cy="42.2" r=".47"/>
<circle cx="266.7" cy="28.1" r=".47"/>
<circle cx="38.6" cy="103.3" r=".47"/>
<circle cx="50.3" cy="93.9" r=".47"/>
<circle cx="50.3" cy="115" r=".47"/>
<circle cx="26.8" cy="93.9" r=".47"/>
<circle cx="200.8" cy="51.6" r=".47"/>
<circle cx="212.6" cy="75.1" r=".47"/>
<circle cx="243.2" cy="75.1" r=".47"/>
<circle cx="231.4" cy="75.1" r=".47"/>
<circle cx="212.6" cy="51.6" r=".47"/>
<circle cx="231.4" cy="63.3" r=".47"/>
<circle cx="243.2" cy="63.3" r=".47"/>
<circle cx="158.5" cy="131.5" r=".47"/>
<circle cx="69.1" cy="145.5" r=".47"/>
<circle cx="69.1" cy="138.5" r=".47"/>
<circle cx="104.4" cy="140.8" r=".47"/>
<circle cx="38.6" cy="140.8" r=".47"/>
<circle cx="38.6" cy="147.9" r=".47"/>
<circle cx="38.6" cy="136.2" r=".47"/>
<circle cx="50.3" cy="136.2" r=".47"/>
<circle cx="73.8" cy="138.5" r=".47"/>
<circle cx="73.8" cy="145.5" r=".47"/>
<circle cx="99.7" cy="164.3" r=".47"/>
<circle cx="99.7" cy="140.8" r=".47"/>
<circle cx="99.7" cy="133.8" r=".47"/>
<circle cx="50.3" cy="131.5" r=".47"/>
<circle cx="80.9" cy="152.6" r=".47"/>
<circle cx="69.1" cy="152.6" r=".47"/>
<circle cx="104.4" cy="152.6" r=".47"/>
<circle cx="127.9" cy="152.6" r=".47"/>
<circle cx="88" cy="164.3" r=".47"/>
<circle cx="88" cy="171.4" r=".47"/>
<circle cx="104.4" cy="157.3" r=".47"/>
<circle cx="127.9" cy="162" r=".47"/>
<circle cx="127.9" cy="138.5" r=".47"/>
<circle cx="104.4" cy="133.8" r=".47"/>
<circle cx="43.3" cy="176.1" r=".47"/>
</g>
<path d="M153.8 86.8h18.8v4.7h-18.8v-4.7" fill="none" stroke="#00f" stroke-width=".21" stroke-dasharray=".4 .4 .4 .4 .4 .4 .4 .4" stroke-linecap="butt"/>
<path d="M57.4 136.2a2.66 2.66 0 0 0 2.1 .9h1.4v-.2h.5v-.3h.2v-.2l.5-.2" fill="none" stroke="#f00" stroke-width=".23"/>
<text font-size="3.8" fill="#000080" x="203.2" y="177.5">7200G3-18.5KW-DB1</text>
<text font-size="2.5" fill="#000080" x="217.3" y="184.8">http://liheming.jimdo.com</text>
<g font-size="2.3" fill="#000080">
<text x="19.7" y="30.2">P0</text>
<text x="19.7" y="37.2">N0</text>
<text x="104.4" y="135.8">5</text>
<text x="111.5" y="135.8">8</text>
<text x="104.4" y="140.6">6</text>
<text x="111.5" y="142.8">4</text>
<text x="116.2" y="138.2">7</text>
<text x="104.4" y="159.4">3</text>
<text x="116.2" y="161.6">1</text>
<text x="104.4" y="164">2</text>
</g>
<g font-size="2.1">
<text x="46.1" y="22.9">1</text>
<text x="113.6" y="22.9">2</text>
<text x="181.1" y="22.9">3</text>
<text x="248.6" y="22.9">4</text>
<text x="24.5" y="31.1">1</text>
<text x="24.5" y="33.5">2</text>
<text x="24.5" y="35.7">3</text>
<text x="24.5" y="38.1">4</text>
<text x="24.5" y="40.5">5</text>
<text x="14.3" y="42.8">D</text>
<text x="280.1" y="42.8">D</text>
<text x="14.3" y="87.5">C</text>
<text x="280.1" y="87.5">C</text>
<text x="14.3" y="132.1">B</text>
<text x="280.1" y="132.1">B</text>
<text x="14.3" y="176.7">A</text>
<text x="197.3" y="175.5">Title</text>
<text x="280.1" y="176.7">A</text>
<text x="197.3" y="182.6">Size</text>
<text x="209" y="182.6">Number</text>
<text x="256.1" y="182.6">Revision</text>
<text x="197.3" y="189.6">Date:</text>
<text x="197.3" y="192">File:</text>
<text x="198.5" y="186.1">A4</text>
<text x="207.9" y="189.6">7-Jan-2012</text>
<text x="207.9" y="192">D:\变频器\tu20111110\台湾变频器图纸.ddb</text>
<text x="244.3" y="189.6">Sheet</text>
<text x="244.3" y="192">Drawn By:</text>
<text x="250.9" y="189.6">of</text>
<text x="46.1" y="196.6">1</text>
<text x="113.6" y="196.6">2</text>
<text x="181.1" y="196.6">3</text>
<text x="248.6" y="196.6">4</text>
</g>
<g font-size="2.1" fill="#000080">
<text x="22.1" y="27.5">8CN</text>
<text x="105.8" y="27.3">3H324D0250005</text>
<text x="110.5" y="25.2">L1</text>
<text x="191.4" y="27.3">CPT006270</text>
<text x="193.8" y="25.2">T1</text>
<text x="202.9" y="25.2">D17</text>
<text x="215" y="26.9">R64</text>
<text x="245.3" y="25.2">D26</text>
<text x="257.3" y="26.9">R91</text>
<text x="268.8" y="25.2">C54</text>
<text x="40.9" y="34.1">C1</text>
<text x="46.3" y="34.6">R67</text>
<text x="57.4" y="32">Q20</text>
<text x="57.4" y="34.4">C3536</text>
<text x="80.9" y="34.1">D20</text>
<text x="161.5" y="34.4">R84</text>
<text x="185.1" y="32">R63</text>
<text x="185.1" y="34.1">33K/2W</text>
<text x="215" y="34.1">C26</text>
<text x="215" y="30.3">3.9K</text>
<text x="257.3" y="30.3">150R</text>
<text x="267.4" y="34.4">R101</text>
<text x="268.8" y="32">153</text>
<text x="40.9" y="36.3">103</text>
<text x="46.3" y="36.9">200K</text>
<text x="48" y="40.9">R66</text>
<text x="59.8" y="40.9">R68</text>
<text x="80.7" y="39.3">D16</text>
<text x="80.9" y="36.3">DIODE</text>
<text x="92.6" y="40.9">R65</text>
<text x="161.5" y="36.5">270K</text>
<text x="179.4" y="36.9">C22</text>
<text x="202.9" y="36.9">D18</text>
<text x="212.6" y="36.3">100u/35V</text>
<text x="224.4" y="38.6">220u/25V</text>
<text x="226.7" y="36.5">C31</text>
<text x="267.4" y="36.5">30.2K</text>
<text x="32.7" y="46.1">F2</text>
<text x="48" y="44.5">200K</text>
<text x="59.8" y="44.5">200K</text>
<text x="80.7" y="46.1">DIODE</text>
<text x="92.6" y="44.5">150R/5W</text>
<text x="123.2" y="46.1">C47</text>
<text x="161.5" y="44">R85</text>
<text x="161.5" y="46.3">270K</text>
<text x="179.4" y="43.8">103Z</text>
<text x="186.7" y="43.5">D12</text>
<text x="186.7" y="45.6">DIODE</text>
<text x="32.7" y="48.4">1A</text>
<text x="71.5" y="50.8">Q19</text>
<text x="71.5" y="53.2">D1899</text>
<text x="83.1" y="48.7">C30</text>
<text x="123.2" y="48.4">150u/400V</text>
<text x="177.3" y="50.6">D27</text>
<text x="202.9" y="48.7">D21</text>
<text x="83.1" y="55.5">224</text>
<text x="149.1" y="60">C55</text>
<text x="153.8" y="55.5">Q20</text>
<text x="153.8" y="57.6">C2717</text>
<text x="212.6" y="59.7">220u/25V</text>
<text x="215" y="57.6">C38</text>
<text x="92.5" y="65.1">C37</text>
<text x="97.4" y="61.6">D19</text>
<text x="97.4" y="63.7">DA218</text>
<text x="137.1" y="63.9">Q7</text>
<text x="149.1" y="62.1">333</text>
<text x="186.7" y="62.5">Q17</text>
<text x="186.7" y="64.6">C3507</text>
<text x="76.9" y="69.8">R79</text>
<text x="92.5" y="71.9">333</text>
<text x="152.1" y="71.9">R97</text>
<text x="170.3" y="67">D31</text>
<text x="177.3" y="67">C56</text>
<text x="177.3" y="69.1">224</text>
<text x="215" y="67">C42</text>
<text x="215" y="69.1">1200u/6.3V</text>
<text x="233.8" y="69.4">C48</text>
<text x="233.8" y="71.5">470u/6.3V</text>
<text x="245.5" y="69.6">C41</text>
<text x="245.5" y="71.9">155</text>
<text x="64.4" y="72.2">Q18</text>
<text x="64.4" y="74.5">A1154</text>
<text x="76.9" y="72.2">20R</text>
<text x="92.6" y="76.1">R72</text>
<text x="130.3" y="76.1">R90</text>
<text x="137.1" y="73.1">PC817</text>
<text x="152.1" y="74">562R</text>
<text x="168.7" y="74.3">R86</text>
<text x="168.7" y="76.4">39R</text>
<text x="202.9" y="72.2">D25</text>
<text x="222" y="73.6">L2</text>
<text x="55.7" y="83.7">R78</text>
<text x="92.5" y="83.9">D14</text>
<text x="92.6" y="79.9">7.5K</text>
<text x="130.3" y="79.7">33R</text>
<text x="130.3" y="83.2">R87</text>
<text x="163" y="79.2">D23</text>
<text x="31.5" y="88.6">Q15</text>
<text x="55.7" y="85.8">510R</text>
<text x="92.5" y="88.6">DIODE</text>
<text x="130.3" y="86.7">1.03K</text>
<text x="140.4" y="88.4">R89</text>
<text x="177.1" y="88.6">D24</text>
<text x="222.7" y="86">R100</text>
<text x="222.7" y="88.2">3.9K</text>
<text x="31.5" y="90.9">A1048</text>
<text x="69.8" y="93.3">R71</text>
<text x="69.8" y="95.7">51R</text>
<text x="99.7" y="95.2">C4</text>
<text x="132.7" y="92.8">C53</text>
<text x="132.7" y="94.9">155</text>
<text x="140.4" y="90.5">682R</text>
<text x="149.1" y="94.9">R98</text>
<text x="160.6" y="95.7">D28</text>
<text x="177.1" y="90.7">DA218</text>
<text x="202.9" y="90.9">D30</text>
<text x="212.6" y="92.6">100u/35V</text>
<text x="215" y="90.5">C50</text>
<text x="51.1" y="98">R62</text>
<text x="51.1" y="100.3">5.1K</text>
<text x="75.9" y="98">C25</text>
<text x="90.3" y="100.1">22u/35V</text>
<text x="92.6" y="97.8">C6</text>
<text x="99.7" y="97.3">155</text>
<text x="105.2" y="98">R69</text>
<text x="105.2" y="100.3">20K</text>
<text x="127.9" y="100.1">U11</text>
<text x="140.4" y="100.1">R88</text>
<text x="149.1" y="98.5">33R</text>
<text x="29.1" y="102">R57</text>
<text x="29.1" y="105.8">300R</text>
<text x="39.3" y="107.4">R58</text>
<text x="75.9" y="104.8">155</text>
<text x="125.6" y="106.7">R99</text>
<text x="127.9" y="102.7">TL431</text>
<text x="140.4" y="102.2">365R</text>
<text x="170" y="104.8">D4</text>
<text x="170" y="107.2">10V</text>
<text x="182" y="106.9">C7</text>
<text x="215" y="104.6">C3</text>
<text x="215" y="106.7">220u/35V</text>
<text x="226.5" y="107.2">D2</text>
<text x="236.1" y="107.2">C4</text>
<text x="39.3" y="109.7">20R</text>
<text x="45.4" y="112.4">D11</text>
<text x="73.8" y="109.5">U8</text>
<text x="73.8" y="112.1">TL431</text>
<text x="105.2" y="109.7">R70</text>
<text x="105.2" y="112.1">6.19K</text>
<text x="116.2" y="109.3">D15</text>
<text x="116.2" y="111.4">DIODE</text>
<text x="125.6" y="110.4">1.03K</text>
<text x="158.5" y="111.9">220u/16V</text>
<text x="160.9" y="109.5">C8</text>
<text x="170.3" y="111.4">R35</text>
<text x="182" y="109.1">220u/35V</text>
<text x="188.8" y="112.1">D7</text>
<text x="202.9" y="109.7">D13</text>
<text x="215" y="111.4">R33</text>
<text x="226.5" y="109.5">10V</text>
<text x="236.1" y="109.5">220u/16V</text>
<text x="45.4" y="118.9">3.6V</text>
<text x="170.3" y="115.2">1.5K</text>
<text x="215" y="115.2">1.5K</text>
<text x="106.8" y="125.5">R83</text>
<text x="118.3" y="123.9">D22</text>
<text x="170" y="123.6">D1</text>
<text x="170" y="125.9">10V</text>
<text x="182" y="125.7">C9</text>
<text x="215" y="123.4">C5</text>
<text x="215" y="125.5">220u/35V</text>
<text x="226.5" y="125.9">D3</text>
<text x="236.1" y="125.9">C6</text>
<text x="45.4" y="130.9">C32</text>
<text x="106.8" y="129.2">150K</text>
<text x="158.5" y="130.7">330u/16V</text>
<text x="160.9" y="128.3">C2</text>
<text x="170.3" y="130.1">R21</text>
<text x="182" y="127.9">680u/35V</text>
<text x="188.8" y="130.9">D8</text>
<text x="202.9" y="128.5">D9</text>
<text x="215" y="130.1">R34</text>
<text x="226.5" y="128.3">10V</text>
<text x="236.1" y="128.3">220u/16V</text>
<text x="40.9" y="134.9">R74</text>
<text x="45.4" y="133.2">682</text>
<text x="52.7" y="137.9">1</text>
<text x="57.4" y="133.2">U9</text>
<text x="57.4" y="135.6">1458</text>
<text x="66.8" y="137.9">8</text>
<text x="92.6" y="137.7">C39</text>
<text x="170.3" y="134">680R</text>
<text x="215" y="134">1.5K</text>
<text x="29.1" y="139.5">R75</text>
<text x="29.1" y="143.4">15K</text>
<text x="40.9" y="138.6">7.5K</text>
<text x="52.7" y="140.3">2</text>
<text x="52.7" y="142.6">3</text>
<text x="66.8" y="142.6">6</text>
<text x="66.8" y="140.3">7</text>
<text x="76.2" y="142.4">C27</text>
<text x="92.6" y="140.1">102</text>
<text x="118.3" y="142.4">U10B</text>
<text x="29.1" y="146.7">R76</text>
<text x="52.7" y="145">4</text>
<text x="66.8" y="145">5</text>
<text x="76.2" y="144.7">155</text>
<text x="81.6" y="145">R82</text>
<text x="81.6" y="147.3">13K</text>
<text x="98" y="145">R80</text>
<text x="98" y="147.3">15K</text>
<text x="118.3" y="145.2">17903</text>
<text x="118.3" y="149.7">D29</text>
<text x="29.1" y="150.4">15K</text>
<text x="29.1" y="153.7">R77</text>
<text x="57.4" y="151.3">R73</text>
<text x="57.4" y="155">3K</text>
<text x="71.5" y="151.3">R81</text>
<text x="71.5" y="155">1K</text>
<text x="106.8" y="151.3">R94</text>
<text x="106.8" y="155">2M</text>
<text x="29.1" y="157.4">15K</text>
<text x="95" y="156.5">C51</text>
<text x="95" y="158.8">102</text>
<text x="130.3" y="160.7">R93</text>
<text x="90.3" y="163.1">R95</text>
<text x="90.3" y="166.8">13K</text>
<text x="113.6" y="165.9">U10A</text>
<text x="130.3" y="164.4">1K</text>
<text x="45.6" y="172.9">C28</text>
<text x="55" y="172.9">C43</text>
<text x="80.9" y="168.2">C44</text>
<text x="80.9" y="170.6">155</text>
<text x="90.3" y="170.1">R96</text>
<text x="90.3" y="173.8">1K</text>
<text x="113.6" y="168.7">17903</text>
<text x="130.3" y="170.1">R92</text>
<text x="130.3" y="173.8">30K</text>
<text x="45.6" y="175.3">155</text>
<text x="55" y="175.3">155</text>
<text x="264.3" y="184.9">V1.0</text>
<text x="262" y="192">李和明</text>
<text x="264.3" y="189.6">1/2</text>
</g>
<g font-size="2.1" fill="#800000">
<text x="210.5" y="25.2">+24V</text>
<text x="236.6" y="40.5">+15V</text>
<text x="265.8" y="44">Us</text>
<text x="215.4" y="52.2">-15V</text>
<text x="246" y="75.7">+5V</text>
<text x="142.5" y="78.1">+5V</text>
<text x="224.8" y="82.7">G24</text>
<text x="25.1" y="90.9">+5V</text>
<text x="53.2" y="94.5">VCC</text>
<text x="224.8" y="94.5">P24</text>
<text x="151.7" y="101.5">VW-</text>
<text x="236.6" y="101.5">VU-</text>
<text x="153.3" y="113.3">E5</text>
<text x="177.5" y="116.8">VW+</text>
<text x="210.7" y="116.8">VU+</text>
<text x="153.6" y="120.3">V-</text>
<text x="236.6" y="120.3">VV-</text>
<text x="109.4" y="130.9">+15V</text>
<text x="67.1" y="135.6">+15V</text>
<text x="150.3" y="132.1">E2,4,6</text>
<text x="178.5" y="135.6">V+</text>
<text x="210.7" y="135.6">VV+</text>
<text x="22.4" y="141.5">Iu</text>
<text x="22.4" y="148.5">Iv</text>
<text x="48.4" y="149.7">-15V</text>
<text x="109.6" y="147.3">-15V</text>
<text x="21.8" y="155.5">Iw</text>
<text x="41.1" y="166.1">+15V</text>
<text x="50.8" y="166.1">-15V</text>
<text x="81.1" y="164.9">-15V</text>
<text x="142.5" y="162.6">GF</text>
<text x="142.5" y="172">+15V</text>
</g>
</svg>
